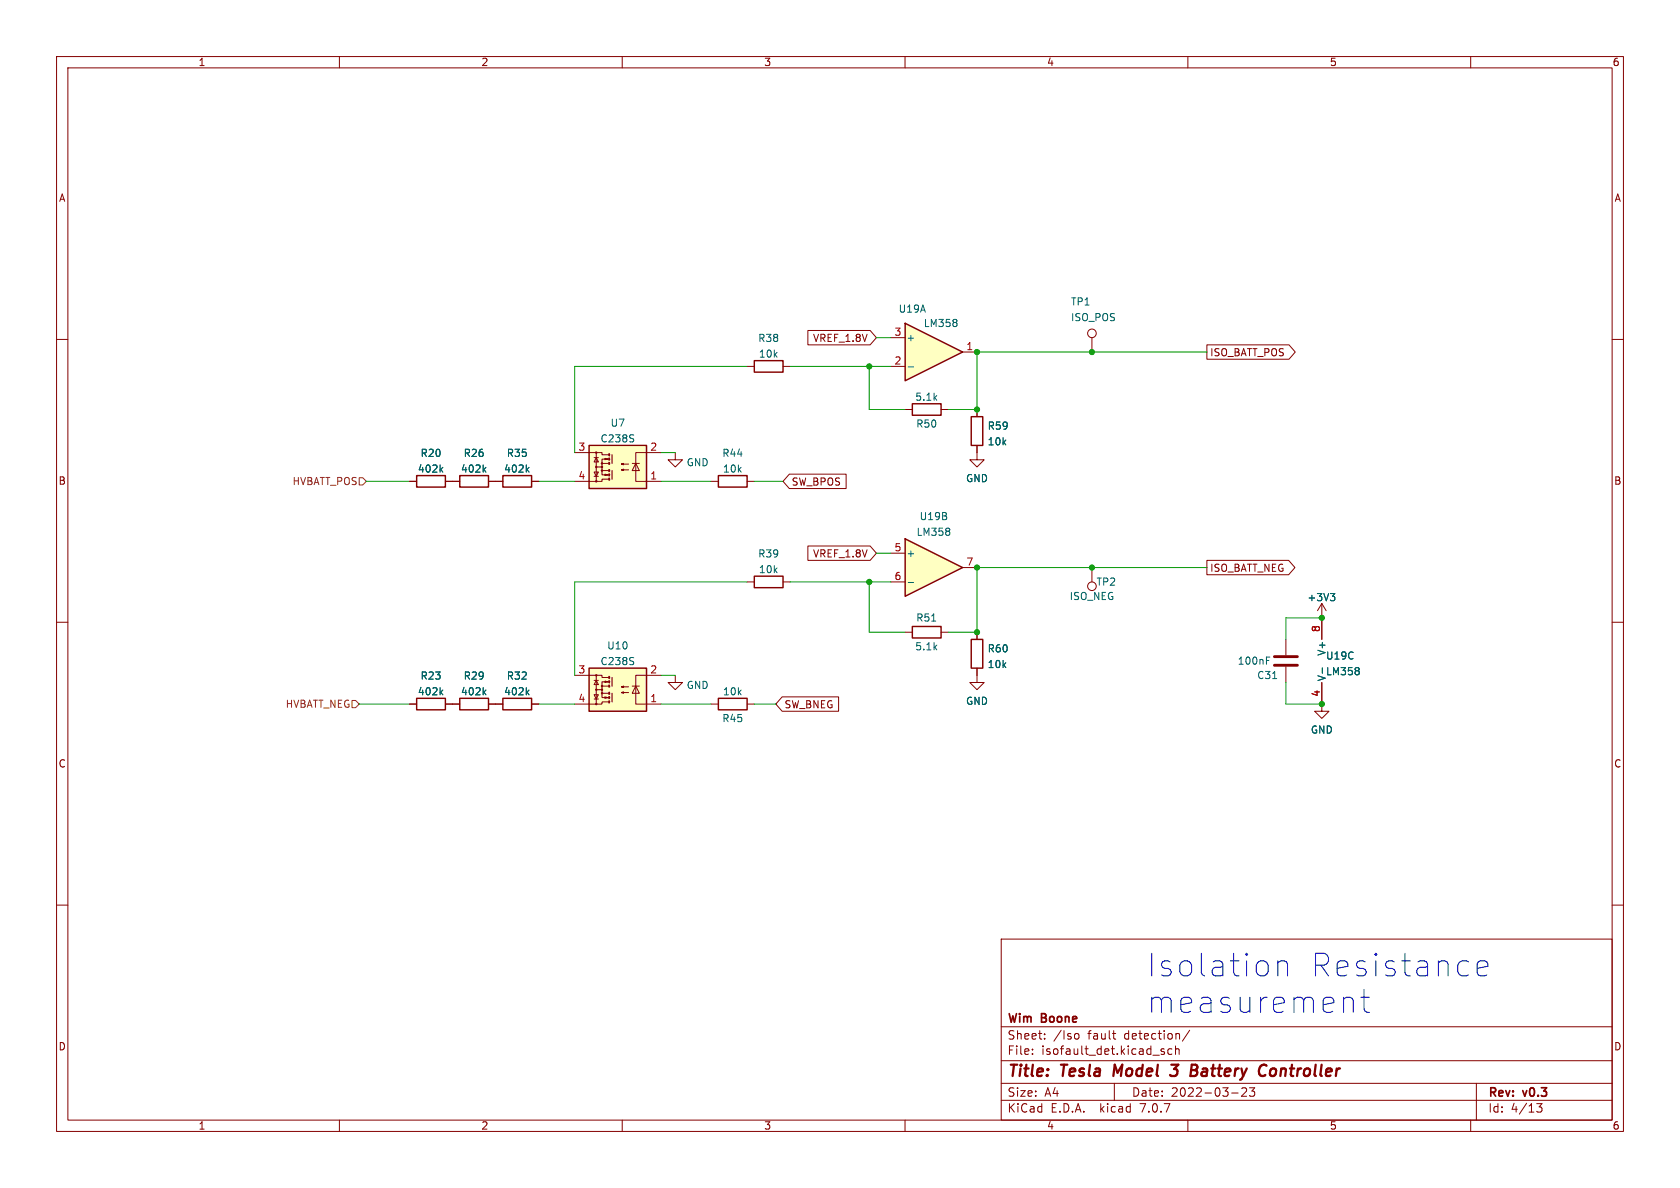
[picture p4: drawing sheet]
<svg xmlns="http://www.w3.org/2000/svg" width="297mm" height="210mm" viewBox="0 0 297 210" stroke-linecap="round" stroke-linejoin="round" font-family="sans-serif">
<g fill="none" stroke="#840000" stroke-width=".18">
<path d="M10 10h277v190h-277zM12 12h273v186h-273zM60 10v2M110 10v2M160 10v2M210 10v2M260 10v2M10 60h2M193 59.7v2.5M285 60h2M132.1 64.8h1.2M138.4 64.8h1.3"/>
<path d="M172.7 78.7v2.6h1.3l-1.3 1.3-1.3-1.3h1.3M172.7 72.4v1.3M72.4 85.1h1.3M78.7 85.1h1.3M10 110h2M101.6 119.4h4.8v.4h1.2M105.4 119.4v5.1M116.8 119.4h-4.4v5.1h4.4M119.4 119.4v1.3h1.2l-1.2 1.2-1.3-1.2h1.3M160 111.8h1.3M166.4 111.8h1.2M227.3 113v2.8"/>
<path d="M227.3 117.9v2.8M233.7 106.7v6.3M233.7 106.7l-.8 1.3M233.7 106.7l.7 1.3M285 110h2M105 122.8h.8l-.4 .8zM105 120.3h.8M105 123.6h.8M105.4 120.3l.4 .7h-.8zM105.4 121.9h1M106.4 122.6v.7h1.2M106.9 120.4l.5 .1-.5 .2z"/>
<path d="M106.9 123.2l.5 .1-.5 .1zM107.6 120.5h-1.2v.8M107.6 121.3h-1.2v1.3h1.2M107.6 124.1h-1.2v.4h-4.8M109.9 121.4l.3 .1v-.2l-.3 .1h1.2M109.9 122.4l.3 .2v-.3l-.3 .1h1.2M111.8 121.3h1.2M112.4 121.3l.6 1.3h-1.2zM233.7 120.7v3.8M10 160h2M285 160h2M177 166h108v32h-108z"/>
<path d="M60 198v2M110 198v2M160 198v2M177 194.5h108M177 191.5h108M177 187.5h108M177 181.5h108M182.5 186.3v.1M182.5 185.5v.1M184.7 183.6v.1M184.7 182.8v.1M190.2 182.7l.4 .1 .1 .2v.6l-.5 .1"/>
<path d="M196.7 182.7h.5M197 183.6l.2 .1M197 191.5v3M205.8 185.5l-.3-.1-.3 .2 .1 .2 .5 .2v.3h-.6M207.2 185.5l-.5-.1-.2 .3v.4l.1 .2h.6M207.8 185.5l.2-.1 .4 .1 .1 .9M207.8 184.9v1.5M210 198v2M210.3 182.1l-1.3 2M217.7 193.2h1.2M220.3 192.4v.5l-.8 .9h.9M221.8 192.3l-.5 .6 .4 .1v.7l-.2 .1h-.4l-.2-.1"/>
<path d="M260 198v2M261 191.5v6.5M271.7 195.1h.9l-.5 .6 .4 .1v.7l-.2 .1-.6-.1"/>
<circle cx="193" cy="58.9" r=".76"/>
<circle cx="105.4" cy="119.4" r=".13"/>
<circle cx="105.4" cy="121.9" r=".13"/>
<circle cx="105.4" cy="124.5" r=".13"/>
<circle cx="106.4" cy="121.3" r=".13"/>
<circle cx="106.4" cy="121.9" r=".13"/>
<circle cx="106.4" cy="122.6" r=".13"/>
</g>
<path d="M197.1 188.2l-.3 2M207.1 188.2h1.2l-.7 .8 .4 .1M208 190l-.3 .2-.8-.1M210.7 188.2h.7a.49 .49 0 0 1 .3 .5 .49 .49 0 0 1-.5 .5l.3 .1a.58 .58 0 0 1-.3 .9M223.6 188.2l.3 .2M225.3 188.9a.62 .62 0 0 0-.7 .4v.7a.52 .52 0 0 0 .7 .1" fill="none" stroke="#840000" stroke-width=".4"/>
<path d="M133.3 63.8h5.1v2h-5.1zM171.7 73.7h2v5h-2zM73.7 84.1h5v2h-5zM104.1 118.1h10.2v7.6h-10.2zM161.3 110.7h5.1v2.1h-5.1z" fill="none" stroke="#840000" stroke-width=".25"/>
<path d="M104.1 118.1h10.2v7.6h-10.2z" fill="#ffffc2" stroke="#ffffc2" stroke-width=".18"/>
<path d="M108.2 119.8v1.5M108.2 122.6v1.5" fill="none" stroke="#840000" stroke-width=".2"/>
<path d="M107.7 119.6v.3M107.7 120.4v.3M107.7 122.4v.3M107.7 123.2v.2M107.7 124v.2M107.7 121.2v.2" fill="none" stroke="#840000" stroke-width=".36"/>
<g fill="none" stroke="#006464" stroke-width=".18">
<path d="M77.9 83l.4 .5M78.3 82.6l-.5 .5M111.9 116.2l.1 .1M112 117v.4M164.7 109.8h.7M223.9 116.8h.4M223.9 116.1h.6M225 120h.7M233.8 118.1v.9M235.2 104.9h.8l-.4 .5M235.7 105.4l.3 .3v.3l-.3 .2M240.2 118.1v.3"/>
<path d="M240.2 118.7v.5"/>
</g>
<path d="M225.3 116.1h4.1M225.3 117.6h4.1" fill="none" stroke="#840000" stroke-width=".51"/>
<path d="M160 95.3l10.2 5-10.2 5.1z" fill="#ffffc2"/>
<path d="M104.1 78.7h10.2v7.7h-10.2zM161.3 71.4h5.1v2h-5.1zM88.9 84.1h5.1v2h-5.1zM127 84.1h5.1v2h-5.1zM160 95.3l10.2 5-10.2 5.1zM171.7 113h2v5.1h-2zM73.7 123.4h5v2.1h-5zM81.3 123.4h5.1v2.1h-5.1zM88.9 123.4h5.1v2.1h-5.1z" fill="none" stroke="#840000" stroke-width=".25"/>
<g fill="none" stroke="#840000" stroke-width=".18">
<path d="M160 72.4h1.3M166.4 72.4h1.2M87.6 85.1h1.3M94 85.1h1.2M101.6 80h4.8v.4h1.2M105 83.4h.8l-.4 .8zM105 80.9h.8M105 84.2h.8M105.4 80.9l.4 .8h-.8zM105.4 82.6h1M105.4 80v5.1M106.4 83.2v.7h1.2"/>
<path d="M106.9 81l.5 .2-.5 .1zM106.9 83.8l.5 .1-.5 .2zM107.6 81.2h-1.2v.7M107.6 81.9h-1.2v1.3h1.2M107.6 84.7h-1.2v.4h-4.8M109.9 82l.3 .2v-.3l-.3 .1h1.2M109.9 83.1l.3 .1v-.3l-.3 .2h1.2M111.8 81.9h1.2M112.4 81.9l.6 1.3h-1.2zM116.8 80h-4.4v5.1h4.4M119.4 80v1.3h1.2l-1.2 1.3-1.3-1.3h1.3M125.7 85.1h1.3"/>
<path d="M132.1 85.1h1.2M157.5 97.8h2.5M157.5 102.9h2.5M170.2 100.3h2.5M172.7 118.1v2.6h1.3l-1.3 1.2-1.3-1.2h1.3M172.7 111.8v1.2M193 100.3v2.6M72.4 124.5h1.3M78.7 124.5h2.6M86.4 124.5h2.5M94 124.5h1.2M233.7 124.5v1.2h1.2l-1.2 1.3-1.3-1.3h1.3"/>
<circle cx="105.4" cy="85.1" r=".13"/>
<circle cx="105.4" cy="80" r=".13"/>
<circle cx="105.4" cy="82.6" r=".13"/>
<circle cx="106.4" cy="82.6" r=".13"/>
<circle cx="106.4" cy="81.9" r=".13"/>
<circle cx="106.4" cy="83.2" r=".13"/>
<circle cx="193" cy="103.6" r=".76"/>
</g>
<g fill="none" stroke="#006464" stroke-width=".18">
<path d="M111.9 76.9h.1M112 77.6v.4M93.2 83l.3 .5M93.5 82.6l-.5 .5M167.9 93.5v.3M167.9 94v.5M160.5 103h1M77.9 122.3l.4 .5M78.3 122l-.5 .5M85.5 122.3l.4 .5M85.9 122l-.5 .5M93.2 122.3l.3 .5"/>
<path d="M93.5 122l-.5 .5"/>
</g>
<path d="M104.1 78.7h10.2v7.7h-10.2z" fill="#ffffc2" stroke="#ffffc2" stroke-width=".18"/>
<path d="M108.2 80.4v1.5M108.2 83.2v1.5" fill="none" stroke="#840000" stroke-width=".2"/>
<path d="M107.7 80.3v.2M107.7 81v.3M107.7 83.1v.2M107.7 83.8v.3M107.7 84.6v.2M107.7 81.8v.2" fill="none" stroke="#840000" stroke-width=".36"/>
<path d="M160 57.2l10.2 5-10.2 5.1z" fill="#ffffc2"/>
<path d="M160 57.2l10.2 5-10.2 5.1zM81.3 84.1h5.1v2h-5.1zM133.3 101.9h5.1v2h-5.1zM127 123.4h5.1v2.1h-5.1z" fill="none" stroke="#840000" stroke-width=".25"/>
<g fill="none" stroke="#840000" stroke-width=".18">
<path d="M142.8 58.4h11l1.1 1.3-1.1 1.3h-11zM157.5 59.7h2.5M157.5 64.8h2.5M170.2 62.2h2.5M172.7 72.4v1.3M172.7 78.7v1.3M213.4 61h14.5l1.1 1.2-1.1 1.3h-14.5zM72.4 85.1h1.3M78.7 85.1h2.6M86.4 85.1h2.5M94 85.1h1.2M139.5 83.8h10.1v2.6h-10.1l-1.1-1.3z"/>
<path d="M142.8 96.5h11l1.1 1.3-1.1 1.3h-11zM213.4 99.1h14.4l1.1 1.2-1.1 1.3h-14.4zM132.1 102.9h1.2M138.4 102.9h1.3M172.7 111.8v1.2M172.7 118.1v1.3M233.7 109.2v3.8M72.4 124.5h1.3M78.7 124.5h2.6M86.4 124.5h2.5M94 124.5h1.2M125.7 124.5h1.3"/>
<path d="M132.1 124.5h1.2M138.3 123.2h10v2.5h-10l-1.1-1.2zM233.7 120.7v3.8"/>
</g>
<g fill="none" stroke="#006464" stroke-width=".18">
<path d="M169.1 56.6v.3M169.1 57.1v.5M160.5 64.9h1M77.9 83l.4 .5M78.3 82.6l-.5 .5M85.5 83l.4 .5M85.9 82.6l-.5 .5M93.2 83l.3 .5M93.5 82.6l-.5 .5M233.8 118.1v.9M235.2 104.9h.8l-.4 .5M235.7 105.4l.3 .3v.3l-.3 .2"/>
<path d="M240.2 118.1v.3M240.2 118.7v.5M77.9 122.3l.4 .5M78.3 122l-.5 .5M85.5 122.3l.4 .5M85.9 122l-.5 .5M93.2 122.3l.3 .5M93.5 122l-.5 .5"/>
</g>
<path d="M63.5 84.5h.6l.7 .6-.7 .6h-.6zM62.2 123.8h.7l.6 .7-.6 .6h-.7z" fill="none" stroke="#725600" stroke-width=".18"/>
<path d="M225.9 169.9v2.6M225.9 170.2a.99 .99 0 0 1 1.7 .2v2.1M238.1 176.3h.6l.3 .2 .2 .4v2.1M240.6 176.3h1.5M241.1 175v3.4l.2 .4 .4 .2h.4M261.1 171.2l1.9-.4v-.4l-.1-.4-.4-.1h-.8l-.4 .1-.2 .4v1.5l.2 .4 .4 .2h.8l.4-.2" fill="none" stroke="#0000c2" stroke-width=".18"/>
<g fill="none" stroke="#009600" stroke-width=".18">
<path d="M154.9 59.7h2.6M132.1 64.8h-30.5v15.2M139.7 64.8h17.8M153.7 64.8v7.6h6.3M213.4 62.2h-40.7v10.2h-5.1M64.8 85.1h7.6M95.2 85.1h6.4M116.8 80h2.6M116.8 85.1h8.9M133.3 85.1h5.1M154.9 97.8h2.6M116.8 119.4h2.6"/>
<path d="M132.1 102.9h-30.5v16.5M139.7 102.9h17.8M153.7 102.9v8.9h6.3M213.4 100.3h-40.7v11.5h-5.1M233.7 109.2h-6.4v3.8M63.5 124.5h8.9M95.2 124.5h6.4M116.8 124.5h8.9M133.3 124.5h3.9M227.3 120.7v3.8h6.4"/>
</g>
<g fill="#009600" stroke="#009600" stroke-width=".18">
<circle cx="233.7" cy="109.2" r=".46"/>
<circle cx="193" cy="62.2" r=".46"/>
<circle cx="172.7" cy="100.3" r=".46"/>
<circle cx="172.7" cy="72.4" r=".46"/>
<circle cx="193" cy="100.3" r=".46"/>
<circle cx="172.7" cy="111.8" r=".46"/>
<circle cx="233.7" cy="124.5" r=".46"/>
<circle cx="153.7" cy="64.8" r=".46"/>
<circle cx="172.7" cy="62.2" r=".46"/>
<circle cx="153.7" cy="102.9" r=".46"/>
</g>
<g font-size="5.6" fill="#0000c2">
<text x="202.6" y="173">Isolation</text>
<text x="231.2" y="173">Resistance</text>
<text x="202.6" y="179.5">measurement</text>
</g>
<g font-size="2.8" fill="#840000">
<text x="178" y="190.9">Title:</text>
<text x="187.7" y="190.9">Tesla</text>
<text x="197.7" y="190.9">Model</text>
<text x="208.7" y="190.9">3</text>
<text x="212.9" y="190.9">Battery</text>
<text x="225.8" y="190.9">Controller</text>
</g>
<g font-size="2.1" fill="#840000">
<text x="178" y="184">Sheet:</text>
<text x="178" y="181.2">Wim</text>
<text x="184.2" y="181.2">Boone</text>
<text x="186.2" y="184">/Iso</text>
<text x="192.4" y="184">fault</text>
<text x="198.9" y="184">detection/</text>
<text x="178" y="186.7">File:</text>
<text x="184.1" y="186.7">isofault_det.kicad_sch</text>
<text x="178" y="196.9">KiCad</text>
<text x="178" y="194.1">Size:</text>
<text x="184.7" y="194.1">A4</text>
<text x="185.7" y="196.9">E.D.A.</text>
<text x="194.6" y="196.9">kicad</text>
<text x="200" y="194.1">Date:</text>
<text x="201.8" y="196.9">7.0.7</text>
<text x="207" y="194.1">2022-03-23</text>
<text x="263" y="194.3">Rev:</text>
<text x="263" y="196.9">Id:</text>
<text x="267.1" y="196.9">4/13</text>
<text x="269.4" y="194.3">v0.3</text>
</g>
<g font-size="1.8" fill="#840000">
<text x="35" y="11.9">1</text>
<text x="85" y="11.9">2</text>
<text x="135" y="11.9">3</text>
<text x="185" y="11.9">4</text>
<text x="235" y="11.9">5</text>
<text x="285" y="11.9">6</text>
<text x="10.3" y="35.9">A</text>
<text x="285.3" y="35.9">A</text>
<text x="143.6" y="60.6">VREF_1.8V</text>
<text x="213.8" y="63.2">ISO_BATT_POS</text>
<text x="10.3" y="85.9">B</text>
<text x="139.9" y="86">SW_BPOS</text>
<text x="285.3" y="85.9">B</text>
<text x="143.6" y="98.7">VREF_1.8V</text>
<text x="213.8" y="101.3">ISO_BATT_NEG</text>
<text x="138.6" y="125.4">SW_BNEG</text>
<text x="10.3" y="135.9">C</text>
<text x="285.3" y="135.9">C</text>
<text x="10.3" y="185.9">D</text>
<text x="285.3" y="185.9">D</text>
<text x="35" y="199.9">1</text>
<text x="85" y="199.9">2</text>
<text x="135" y="199.9">3</text>
<text x="185" y="199.9">4</text>
<text x="235" y="199.9">5</text>
<text x="285" y="199.9">6</text>
</g>
<g font-size="1.8" fill="#a90000">
<text x="158" y="59.4">3</text>
<text x="158" y="64.5">2</text>
<text x="170.7" y="62">1</text>
<text x="102.2" y="79.8">3</text>
<text x="114.9" y="79.8">2</text>
<text x="102.2" y="84.8">4</text>
<text x="114.9" y="84.8">1</text>
<text x="158" y="97.5">5</text>
<text x="170.7" y="100.1">7</text>
<text x="158" y="102.6">6</text>
<text x="233.4" y="111.8" transform="rotate(-90 233.4 111.8)">8</text>
<text x="102.2" y="119.1">3</text>
<text x="114.9" y="119.1">2</text>
<text x="102.2" y="124.2">4</text>
<text x="114.9" y="124.2">1</text>
<text x="233.4" y="123.3" transform="rotate(-90 233.4 123.3)">4</text>
</g>
<g font-size="1.8" fill="#006464">
<text x="158.8" y="55.5">U19A</text>
<text x="163.2" y="58">LM358</text>
<text x="189.2" y="54.2">TP1</text>
<text x="189.2" y="57">ISO_POS</text>
<text x="133.9" y="60.7">R38</text>
<text x="134.1" y="63.4">10k</text>
<text x="160.1" y="60.6">+</text>
<text x="161.7" y="71">5.1k</text>
<text x="107.8" y="75.6">U7</text>
<text x="161.9" y="75.8">R50</text>
<text x="174.5" y="76.2">R59</text>
<text x="73.8" y="83.7">402k</text>
<text x="74.3" y="81">R20</text>
<text x="81.4" y="83.7">402k</text>
<text x="81.9" y="81">R26</text>
<text x="89" y="83.7">402k</text>
<text x="89.5" y="81">R35</text>
<text x="106.1" y="78.4">C238S</text>
<text x="121.3" y="82.6">GND</text>
<text x="127.6" y="81">R44</text>
<text x="127.7" y="83.7">10k</text>
<text x="174.5" y="78.9">10k</text>
<text x="170.7" y="85.4">GND</text>
<text x="161.9" y="94.9">LM358</text>
<text x="162.5" y="92.1">U19B</text>
<text x="133.9" y="98.8">R39</text>
<text x="134.1" y="101.5">10k</text>
<text x="160.1" y="98.7">+</text>
<text x="189" y="106.3">ISO_NEG</text>
<text x="193.8" y="103.7">TP2</text>
<text x="231" y="106.5">+3V3</text>
<text x="161.9" y="110.1">R51</text>
<text x="106.1" y="117.8">C238S</text>
<text x="107.2" y="115">U10</text>
<text x="161.7" y="115.2">5.1k</text>
<text x="174.5" y="118.3">10k</text>
<text x="174.5" y="115.5">R60</text>
<text x="218.7" y="117.7">100nF</text>
<text x="234.3" y="116.8">U19C</text>
<text x="234.3" y="119.6">LM358</text>
<text x="234.5" y="116" transform="rotate(-90 234.5 116)">V+</text>
<text x="73.8" y="123.1">402k</text>
<text x="74.3" y="120.3">R23</text>
<text x="81.4" y="123.1">402k</text>
<text x="81.9" y="120.3">R29</text>
<text x="89" y="123.1">402k</text>
<text x="89.5" y="120.3">R32</text>
<text x="121.3" y="122">GND</text>
<text x="127.7" y="123.1">10k</text>
<text x="170.7" y="124.8">GND</text>
<text x="222.2" y="120.2">C31</text>
<text x="234.5" y="120.5" transform="rotate(-90 234.5 120.5)">V-</text>
<text x="127.6" y="127.9">R45</text>
<text x="231.6" y="129.9">GND</text>
</g>
<g font-size="1.8" fill="#725600">
<text x="51.6" y="86">HVBATT_POS</text>
<text x="50.4" y="125.3">HVBATT_NEG</text>
</g>
</svg>
